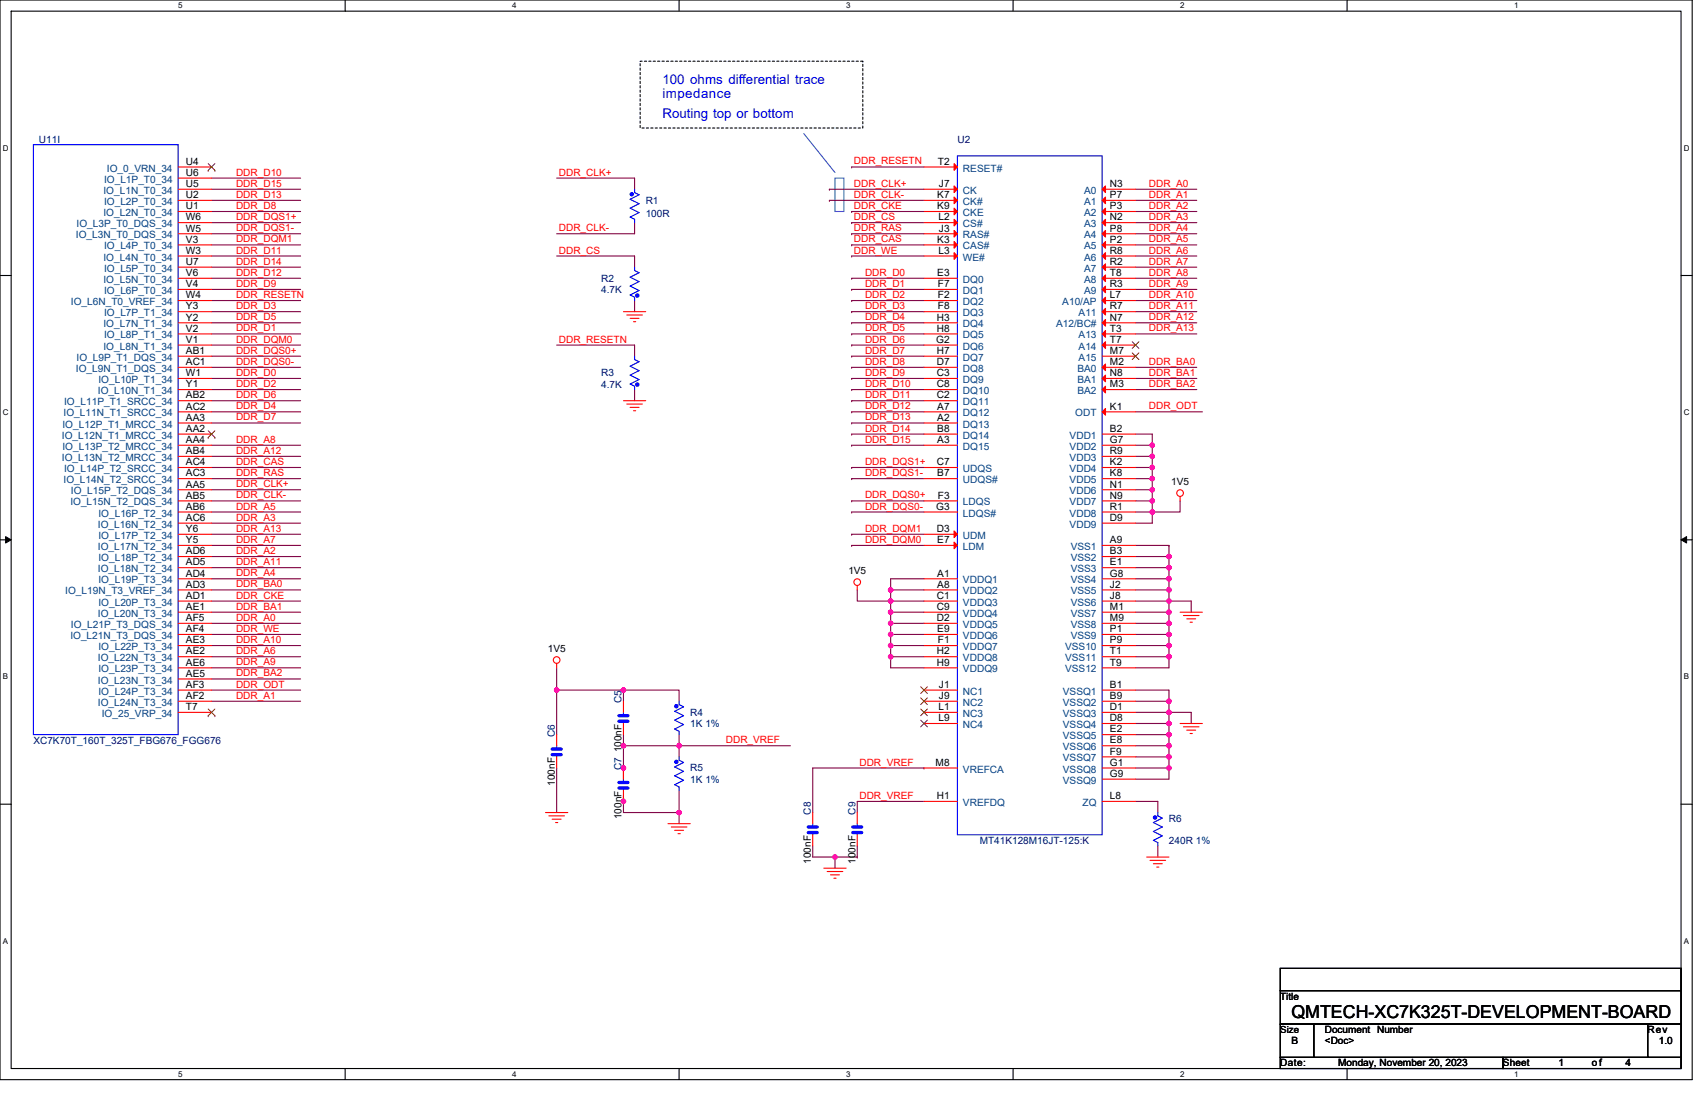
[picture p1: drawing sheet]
<svg xmlns="http://www.w3.org/2000/svg" width="432mm" height="279mm" viewBox="0 0 432 279" stroke-linecap="round" stroke-linejoin="round" font-family="sans-serif">
<path d="M0 0h428.6v273.5h-428.6zM2.8 2.8h422.9v267.9h-422.9z" fill="none" stroke="#000" stroke-width=".28"/>
<g fill="#fff">
<path d="M45.1 .3h1.1v2.2h-1.1z"/>
<path d="M45.1 271h1.1v2.2h-1.1z"/>
</g>
<path d="M87.4 0v2.8M87.4 270.7v2.8" fill="none" stroke="#000" stroke-width=".28"/>
<g fill="#fff">
<path d="M129.7 .3h1.1v2.2h-1.1z"/>
<path d="M129.7 271h1.1v2.2h-1.1z"/>
</g>
<path d="M172 0v2.8M172 270.7v2.8" fill="none" stroke="#000" stroke-width=".28"/>
<g fill="#fff">
<path d="M214.3 .3h1.1v2.2h-1.1z"/>
<path d="M214.3 271h1.1v2.2h-1.1z"/>
</g>
<path d="M256.6 0v2.8M256.6 270.7v2.8" fill="none" stroke="#000" stroke-width=".28"/>
<g fill="#fff">
<path d="M298.9 .3h1.1v2.2h-1.1z"/>
<path d="M298.9 271h1.1v2.2h-1.1z"/>
</g>
<path d="M341.2 0v2.8M341.2 270.7v2.8" fill="none" stroke="#000" stroke-width=".28"/>
<g fill="#fff">
<path d="M383.4 .3h1.2v2.2h-1.2z"/>
<path d="M383.4 271h1.2v2.2h-1.2z"/>
<path d="M.7 36.3h1.5v2.3h-1.5z"/>
<path d="M426.4 36.3h1.5v2.3h-1.5z"/>
<path d="M.7 103.3h1.5v2.2h-1.5z"/>
<path d="M426.4 103.3h1.5v2.2h-1.5z"/>
</g>
<path d="M0 69.8h2.8M425.7 69.8h2.9" fill="none" stroke="#000" stroke-width=".28"/>
<g fill="#fff">
<path d="M.7 170.2h1.4v2.3h-1.4z"/>
<path d="M426.4 170.2h1.4v2.3h-1.4z"/>
</g>
<path d="M0 136.7h2.8M425.7 136.7h2.9" fill="none" stroke="#000" stroke-width=".28"/>
<path d="M1.4 135.9l1.4 .8-1.4 .9zM425.7 136.7l1.4-.8v1.7z" fill="#000"/>
<path d="M1.4 135.9l1.4 .8-1.4 .9zM425.7 136.7l1.4-.8v1.7z" fill="none" stroke="#000" stroke-width=".25"/>
<g fill="#fff">
<path d="M.7 237.2h1.4v2.2h-1.4z"/>
<path d="M426.4 237.2h1.4v2.2h-1.4z"/>
</g>
<path d="M0 203.7h2.8M425.7 203.7h2.9M324.2 259.4h8.5v8.4h-8.5zM324.2 245.3h101.5v5.6h-101.5zM324.2 250.9h101.5v8.5h-101.5zM332.7 259.4h84.6v8.4h-84.6zM417.3 259.4h8.4v8.4h-8.4zM324.2 267.8h56.4v2.9h-56.4zM380.6 267.8h45.1v2.9h-45.1z" fill="none" stroke="#000" stroke-width=".28"/>
<path d="M203.6 33.8l7.9 9.9M211.5 45.1h2.2v8.5h-2.2z" fill="none" stroke="#0080ff" stroke-width=".28"/>
<path d="M162.1 15.5h56.4v16.9h-56.4z" fill="none" stroke="#000" stroke-width=".28" stroke-dasharray=".6 .6"/>
<g fill="none" stroke="#800040" stroke-width=".28">
<path d="M53.6 45.1h22.5M53.6 47.9h22.5M53.6 50.8h22.5M53.6 53.6h22.5M53.6 59.2h22.5M53.6 56.4h22.5M141 45.1h19.7v2.8M160.7 56.4v2.8h-19.7M210.1 47.9h.1M210.1 50.8h.1M210.1 47.9h23.9M210.1 50.8h23.9"/>
<path d="M215.7 42.3h18.3M215.7 53.6h18.3M215.7 56.4h18.3M215.7 59.2h18.3M215.7 42.3h.1M215.7 53.6h.1M215.7 56.4h.1M215.7 59.2h.1M287.6 47.9h15.5M287.6 50.8h15.5M287.6 53.6h15.5M287.6 56.4h15.5"/>
<path d="M287.6 59.2h15.5M53.6 62h22.5M53.6 64.9h22.5M53.6 67.7h22.5M53.6 70.5h22.5M53.6 73.3h22.5M53.6 78.9h22.5M53.6 76.1h22.5M141 64.9h19.7v2.8M160.7 76.1v2.8M215.7 70.5h18.3M215.7 73.3h18.3"/>
<path d="M215.7 76.1h18.3M215.7 78.9h18.3M215.7 62h18.3M215.7 64.9h18.3M215.7 70.5h.1M215.7 73.3h.1M215.7 76.1h.1M215.7 78.9h.1M215.7 62h.1M215.7 64.9h.1M287.6 73.3h15.5M287.6 62h15.5"/>
<path d="M287.6 64.9h15.5M287.6 67.7h15.5M287.6 70.5h15.5M287.6 76.1h15.5M287.6 78.9h15.5M53.6 90.2h22.5M53.6 93h22.5M53.6 84.6h22.5M53.6 87.4h22.5M53.6 81.8h22.5M53.6 95.9h22.5M53.6 98.7h22.5"/>
<path d="M141 87.4h19.7v2.8M160.7 98.7v2.8M215.7 81.8h18.3M215.7 84.6h18.3M215.7 87.4h18.3M215.7 90.2h18.3M215.7 93h18.3M215.7 95.9h18.3M215.7 98.7h18.3M215.7 81.8h.1M215.7 84.6h.1M215.7 87.4h.1"/>
<path d="M215.7 90.2h.1M215.7 93h.1M215.7 95.9h.1M215.7 98.7h.1M287.6 93h15.5M287.6 81.8h15.5M287.6 84.6h15.5M287.6 95.9h15.5M287.6 98.7h15.5M53.6 107.1h22.5M53.6 101.5h22.5M53.6 104.3h22.5"/>
<path d="M53.6 112.8h22.5M53.6 118.4h22.5M53.6 115.6h22.5M215.7 101.5h18.3M215.7 104.3h18.3M215.7 107.1h18.3M215.7 110h18.3M215.7 112.8h18.3M215.7 118.4h18.3M215.7 101.5h.1M215.7 104.3h.1M215.7 107.1h.1"/>
<path d="M215.7 110h.1M215.7 112.8h.1M215.7 118.4h.1M287.6 104.3h16.9M287.6 110h4.2v2.8M287.6 118.4h4.2M287.6 115.6h4.2M287.6 112.8h4.2M291.8 118.4v2.8M291.8 115.6v2.8M291.8 112.8v2.8M53.6 129.7h22.5"/>
<path d="M53.6 135.3h22.5M53.6 132.5h22.5M53.6 138.2h22.5M53.6 124.1h22.5M53.6 126.9h22.5M53.6 121.2h22.5M215.7 129.7h18.3M215.7 126.9h18.3M215.7 121.2h18.3M215.7 135.3h18.3M215.7 138.2h18.3M215.7 129.7h.1"/>
<path d="M215.7 126.9h.1M215.7 121.2h.1M215.7 135.3h.1M215.7 138.2h.1M287.6 138.2h8.4M287.6 126.9h4.2M287.6 124.1h4.2M287.6 121.2h4.2M287.6 129.7h4.2M291.8 129.7v2.8h-4.2M291.8 124.1v2.8M291.8 121.2v2.9"/>
<path d="M291.8 126.9v2.8M296 138.2h.1M296 138.2v2.8M298.9 126.9v2.8h-7.1M53.6 141h22.5M53.6 143.8h22.5M53.6 146.6h22.5M53.6 149.4h22.5M53.6 152.3h22.5M53.6 155.1h22.5M53.6 157.9h22.5M234 146.6h-8.4v2.8"/>
<path d="M234 149.4h-8.4v2.9h-8.5v-2.9M234 152.3h-8.4v2.8M234 155.1h-8.4v2.8M234 157.9h-8.4v2.8M287.6 141h8.4M287.6 143.8h8.4M287.6 146.6h8.4M287.6 149.4h8.4M287.6 152.3h8.4M287.6 155.1h8.4M287.6 157.9h8.4M296 141v2.8"/>
<path d="M296 143.8v2.8M296 146.6v2.8M296 149.4v2.9M296 155.1v2.8M296 157.9v2.8M296 152.3v2.8M296 152.3h5.7v2.8M53.6 160.7h22.5M53.6 163.5h22.5M53.6 166.4h22.5M53.6 169.2h22.5M53.6 172h22.5"/>
<path d="M53.6 174.8h22.5M53.6 177.6h22.5M141 174.8h16.9M141 169.2v5.6M141 174.8v11.3M157.9 174.8h14.1v2.8M157.9 174.8v2.8M225.6 160.7h8.4M225.6 160.7v2.8M234 166.4h-8.4v2.8h8.4M234 163.5h-8.4v2.9M287.6 174.8h8.4v2.8"/>
<path d="M287.6 177.6h8.4M287.6 160.7h8.4M287.6 163.5h8.4M287.6 166.4h8.4M296 177.6v2.8M296 166.4v2.8h-8.4M296 163.5v2.9M296 160.7v2.8M141 194.5v11.3M157.9 188.9h14.1M157.9 186.1v2.8M157.9 188.9v8.5"/>
<path d="M172 188.9v2.8M172 186.1v2.8M172 188.9h28.2M234 194.5h.1M234 194.5h-28.2v11.3M287.6 180.4h8.4M287.6 183.3h8.4M287.6 186.1h8.4M287.6 188.9h8.4M287.6 191.7h8.4M287.6 194.5h8.4M296 194.5v2.9h-8.4"/>
<path d="M296 180.4v2.9M296 183.3v2.8M296 186.1v2.8M296 188.9v2.8M296 191.7v2.8M296 180.4h5.7v2.9M157.9 201.6v4.2h14.1M172 200.2v5.6M172 205.8v2.8M205.8 214.3v2.8h5.7M211.5 217.1v2.8M211.5 217.1h5.6"/>
<path d="M217.1 214.3v2.8M217.1 217.1h.1M234 203h-16.9v2.8M287.6 203h5.6v2.8M293.2 214.3v2.8"/>
</g>
<g fill="#f0f" stroke="#f0f" stroke-width=".28">
<circle cx="291.8" cy="112.8" r=".56"/>
<circle cx="291.8" cy="129.7" r=".56"/>
<circle cx="291.8" cy="126.9" r=".56"/>
<circle cx="291.8" cy="124.1" r=".56"/>
<circle cx="291.8" cy="121.2" r=".56"/>
<circle cx="291.8" cy="118.4" r=".56"/>
<circle cx="291.8" cy="115.6" r=".56"/>
<circle cx="296" cy="180.4" r=".56"/>
<circle cx="296" cy="177.6" r=".56"/>
<circle cx="296" cy="183.3" r=".56"/>
<circle cx="296" cy="188.9" r=".56"/>
<circle cx="296" cy="186.1" r=".56"/>
<circle cx="296" cy="191.7" r=".56"/>
<circle cx="296" cy="194.5" r=".56"/>
<circle cx="141" cy="174.8" r=".56"/>
<circle cx="296" cy="160.7" r=".56"/>
<circle cx="296" cy="141" r=".56"/>
<circle cx="296" cy="143.8" r=".56"/>
<circle cx="296" cy="146.6" r=".56"/>
<circle cx="296" cy="149.4" r=".56"/>
<circle cx="296" cy="155.1" r=".56"/>
<circle cx="296" cy="157.9" r=".56"/>
<circle cx="296" cy="166.3" r=".56"/>
<circle cx="296" cy="163.5" r=".56"/>
<circle cx="157.9" cy="174.8" r=".56"/>
<circle cx="172" cy="205.8" r=".56"/>
<circle cx="157.9" cy="194.5" r=".56"/>
<circle cx="172" cy="188.9" r=".56"/>
<circle cx="157.9" cy="188.9" r=".56"/>
<circle cx="296" cy="152.2" r=".56"/>
<circle cx="211.5" cy="217.1" r=".56"/>
<circle cx="225.6" cy="149.4" r=".56"/>
<circle cx="225.6" cy="152.2" r=".56"/>
<circle cx="225.6" cy="155.1" r=".56"/>
<circle cx="225.6" cy="157.9" r=".56"/>
<circle cx="225.6" cy="160.7" r=".56"/>
<circle cx="225.6" cy="163.5" r=".56"/>
<circle cx="225.6" cy="166.3" r=".56"/>
<circle cx="157.9" cy="203" r=".56"/>
</g>
<g fill="none" stroke="#f00" stroke-width=".28">
<path d="M45.1 42.3h8.5M45.1 45.1h8.5M45.1 47.9h8.5M45.1 50.8h8.5M45.1 53.6h8.5M45.1 56.4h8.5M45.1 59.2h8.5M160.7 47.9h.1M160.7 56.4h.1M234 47.9h8.5M234 50.8h8.5M234 53.6h8.5"/>
<path d="M234 56.4h8.5M234 59.2h8.5M234 42.3h8.5M279.1 47.9h8.5M279.1 50.8h8.5M279.1 53.6h8.5M279.1 56.4h8.5M279.1 59.2h8.5M45.1 62h8.5M45.1 64.9h8.5M45.1 67.7h8.5M45.1 70.5h8.5"/>
<path d="M45.1 73.3h8.5M45.1 76.1h8.5M45.1 78.9h8.5M157.9 78.9h5.6M158.7 79.8h4M160.7 76.1h.1M160.7 67.7h.1M234 62h8.5M234 64.9h8.5M234 70.5h8.5M234 73.3h8.5M234 76.1h8.5"/>
<path d="M234 78.9h8.5M279.1 62h8.5M279.1 64.9h8.5M279.1 67.7h8.5M279.1 70.5h8.5M279.1 73.3h8.5M279.1 76.1h8.5M279.1 78.9h8.5M45.1 81.8h8.5M45.1 84.6h8.5M45.1 87.4h8.5M45.1 90.2h8.5"/>
<path d="M45.1 93h8.5M45.1 95.9h8.5M45.1 98.7h8.5M159.6 80.6h2.2M160.4 81.5h.6M160.7 98.7h.1M160.7 90.2h.1M234 81.8h8.5M234 84.6h8.5M234 87.4h8.5M234 90.2h8.5M234 93h8.5"/>
<path d="M234 98.7h8.5M234 95.9h8.5M279.1 81.8h8.5M279.1 84.6h8.5M279.1 87.4h8.5M279.1 93h8.5M279.1 95.9h8.5M279.1 98.7h8.5M279.1 90.2h8.5M45.1 101.5h8.5M45.1 104.3h8.5M45.1 107.1h8.5"/>
<path d="M45.1 110h8.5M45.1 112.8h8.5M45.1 115.6h8.5M45.1 118.4h8.5M157.9 101.5h5.6M158.7 102.3h4M159.6 103.2h2.2M160.4 104h.6M234 118.4h8.5M234 101.5h8.5M234 110h8.5M234 104.3h8.5"/>
<path d="M234 112.8h8.5M234 107.1h8.5M279.1 104.3h8.5M279.1 110h8.5M279.1 112.8h8.5M279.1 118.4h8.5M279.1 115.6h8.5M45.1 121.2h8.5M45.1 124.1h8.5M45.1 126.9h8.5M45.1 129.7h8.5M45.1 132.5h8.5"/>
<path d="M45.1 135.3h8.5M45.1 138.2h8.5M234 121.2h8.5M234 135.3h8.5M234 138.2h8.5M234 129.7h8.5M234 126.9h8.5M279.1 138.2h8.5M279.1 132.5h8.5M279.1 121.2h8.5M279.1 124.1h8.5M279.1 126.9h8.5"/>
<path d="M279.1 129.7h8.5M298.9 125.7v1.2M45.1 141h8.5M45.1 143.8h8.5M45.1 146.6h8.5M45.1 149.4h8.5M45.1 152.3h8.5M45.1 155.1h8.5M45.1 157.9h8.5M217.1 148.3v1.1M234 146.6h8.5M234 149.4h8.5"/>
<path d="M234 152.3h8.5M234 155.1h8.5M234 157.9h8.5M279.1 141h8.5M279.1 143.8h8.5M279.1 146.6h8.5M279.1 149.4h8.5M279.1 152.3h8.5M279.1 155.1h8.5M279.1 157.9h8.5M298.9 155.1h5.6M299.7 155.9h4"/>
<path d="M300.6 156.8h2.2M301.4 157.6h.6M45.1 160.7h8.5M45.1 163.5h8.5M45.1 166.4h8.5M45.1 169.2h8.5M45.1 172h8.5M45.1 174.8h8.5M45.1 177.6h8.5M141 168v1.2M157.9 177.6v2.8M172 177.6h.1"/>
<path d="M234 160.7h8.5M234 163.5h8.5M234 166.4h8.5M234 169.2h8.5M234 174.8h8.5M234 177.6h8.5M279.1 177.6h8.5M279.1 174.8h8.5M279.1 160.7h8.5M279.1 163.5h8.5M279.1 166.4h8.5M279.1 169.2h8.5"/>
<path d="M45.1 180.4h8.5M141 191.7v2.8M141 186.1v2.8M157.9 183.3v2.8M157.9 194.5v2.9M172 186.1h.1M172 191.7h.1M234 180.4h8.5M234 183.3h8.5M234 194.5h8.5M279.1 183.3h8.5M279.1 180.4h8.5"/>
<path d="M279.1 186.1h8.5M279.1 188.9h8.5M279.1 191.7h8.5M279.1 194.5h8.5M279.1 197.4h8.5M298.9 183.3h5.6M299.7 184.1h4M300.6 185h2.2M301.4 185.8h.6M138.2 205.8h5.6M139 206.7h4M139.8 207.5h2.3"/>
<path d="M140.7 208.4h.6M157.9 200.2v2.8M169.2 208.6h5.6M170 209.5h4M170.9 210.3h2.2M171.7 211.2h.6M172 200.2h.1M205.8 211.5v2.8M205.8 205.8v2.8M208.6 219.9h5.7M217.1 211.5v2.8M217.1 205.8v2.8"/>
<path d="M234 203h8.5M279.1 203h8.5M290.4 217.1h5.6M291.2 217.9h4M292.1 218.8h2.3M292.9 219.6h.6M293.2 205.8h.1M293.2 214.3h.1M209.5 220.8h3.9M210.3 221.6h2.3M211.2 222.5h.5"/>
<circle cx="298.9" cy="124.9" r=".84"/>
<circle cx="217.1" cy="147.5" r=".84"/>
<circle cx="141" cy="167.2" r=".84"/>
</g>
<g fill="none" stroke="#00f" stroke-width=".28">
<path d="M8.5 36.7h36.6v149.4h-36.6zM242.5 39.5h36.6v172h-36.6zM160.7 47.9v.9l1.1 .5-2.2 1.2 2.2 1.1-2.2 1.1 2.2 1.2-2.2 1.1 1.1 .5v.9M160.7 67.7v.8l1.1 .6-2.2 1.1 2.2 1.1-2.2 1.2 2.2 1.1-2.2 1.1 1.1 .6v.8M160.7 90.2v.9l1.1 .5-2.2 1.2 2.2 1.1-2.2 1.1 2.2 1.1-2.2 1.2 1.1 .5v.9M172 177.6v.9l1.1 .5-2.2 1.2 2.2 1.1-2.2 1.1 2.2 1.1-2.2 1.2 1.1 .5v.9M141 191.2v.5M141 188.9v.9M157.9 182.7v.6M157.9 180.4v.9M157.9 199.6v.6M157.9 197.4v.8"/>
<path d="M172 191.7v.9l1.1 .5-2.2 1.2 2.2 1.1-2.2 1.1 2.2 1.1-2.2 1.2 1.1 .5v.9M205.8 210.9v.6M205.8 208.6v.9M217.1 210.9v.6M217.1 208.6v.9M293.2 205.8v.9l1.2 .5-2.3 1.2 2.3 1.1-2.3 1.1 2.3 1.1-2.3 1.2 1.1 .5v.9"/>
</g>
<path d="M139.8 191.2h2.3M139.8 189.8h2.3M156.8 182.7h2.2M156.8 181.3h2.2M156.8 199.6h2.2M156.8 198.2h2.2M204.7 210.9h2.3M204.7 209.5h2.3M216 210.9h2.2M216 209.5h2.2" fill="none" stroke="#00f" stroke-width=".84"/>
<g fill="#00f" stroke="#00f" stroke-width=".28">
<circle cx="171.3" cy="178.9" r=".42"/>
<circle cx="292.5" cy="207.1" r=".42"/>
<circle cx="161.4" cy="97.4" r=".42"/>
<circle cx="160" cy="49.2" r=".42"/>
<circle cx="171.3" cy="193" r=".42"/>
<circle cx="161.4" cy="74.9" r=".42"/>
</g>
<g fill="none" stroke="#804000" stroke-width=".25">
<path d="M52.7 43.1h.1M52.7 41.5l1.7 1.6M54.4 41.5l-1.7 1.6M54.4 43.1h.1M286.7 86.6l1.7 1.7M286.7 89.4l1.7 1.7M288.4 86.6l-1.7 1.7M288.4 89.4l-1.7 1.7M52.7 110.8h.1M52.7 109.1l1.7 1.7M54.4 109.1l-1.7 1.7M54.4 110.8h.1"/>
<path d="M52.7 179.6l1.7 1.7M54.4 179.6l-1.7 1.7M233.2 174l1.7 1.7M233.2 176.8l1.7 1.7M233.2 179.6l1.7 1.7M234.9 174l-1.7 1.7M234.9 176.8l-1.7 1.7M234.9 179.6l-1.7 1.7M52.7 181.3h.1M54.4 181.3h.1M233.2 182.4l1.7 1.7M234.9 182.4l-1.7 1.7"/>
</g>
<g fill="#f00" stroke="#f00" stroke-width=".28">
<path d="M241.6 47.1l.9 .8-.9 .9z"/>
<path d="M241.6 49.9l.9 .9-.9 .8z"/>
<path d="M241.6 52.7l.9 .9-.9 .8z"/>
<path d="M241.6 55.5l.9 .9-.9 .8z"/>
<path d="M241.6 58.4l.9 .8-.9 .9z"/>
<path d="M241.6 61.2l.9 .8-.9 .9z"/>
<path d="M241.6 64l.9 .9-.9 .8z"/>
<path d="M279.1 47.9l.9-.8v1.7z"/>
<path d="M279.1 50.8l.9-.9v1.7z"/>
<path d="M279.1 53.6l.9-.9v1.7z"/>
<path d="M279.1 56.4l.9-.9v1.7z"/>
<path d="M279.1 59.2l.9-.8v1.7z"/>
<path d="M279.1 62l.9-.8v1.7z"/>
<path d="M279.1 64.9l.9-.9v1.7z"/>
<path d="M279.1 67.7l.9-.9v1.7z"/>
<path d="M279.1 70.5l.9-.9v1.7z"/>
<path d="M279.1 73.3l.9-.8v1.7z"/>
<path d="M279.1 76.1l.9-.8v1.7z"/>
<path d="M279.1 78.9l.9-.8v1.7z"/>
<path d="M279.1 81.8l.9-.9v1.7z"/>
<path d="M279.1 84.6l.9-.9v1.7z"/>
<path d="M279.1 87.4l.9-.8v1.7z"/>
<path d="M279.1 93l.9-.8v1.7z"/>
<path d="M279.1 95.9l.9-.9v1.7z"/>
<path d="M279.1 98.7l.9-.9v1.7z"/>
<path d="M279.1 104.3l.9-.8v1.7z"/>
<path d="M241.6 134.5l.9 .8-.9 .9z"/>
<path d="M241.6 137.3l.9 .9-.9 .8z"/>
<path d="M241.6 41.5l.9 .8-.9 .8z"/>
</g>
<text font-size="4.5" x="327.1" y="257.8">QMTECH-XC7K325T-DEVELOPMENT-BOARD</text>
<g font-size="3.4" fill="#00f">
<text x="167.8" y="21.4">100 ohms differential trace</text>
<text x="167.8" y="24.9">impedance</text>
<text x="167.8" y="29.9">Routing top or bottom</text>
</g>
<g font-size="2.5" fill="#000080">
<text x="9.9" y="36.1">U11I</text>
<text x="242.5" y="36.1">U2</text>
<text x="163.5" y="51.6">R1</text>
<text x="163.5" y="55">100R</text>
<text x="152.3" y="71.4">R2</text>
<text x="152.3" y="74.2">4.7K</text>
<text x="152.3" y="95.3">R3</text>
<text x="152.3" y="98.2">4.7K</text>
<text x="157.4" y="178.2" transform="rotate(-90 157.4 178.2)">C5</text>
<text x="174.8" y="181.3">R4</text>
<text x="174.8" y="184.2">1K 1%</text>
<text x="8.5" y="188.4">XC7K70T_160T_325T_FBG676_FGG676</text>
<text x="140.5" y="186.7" transform="rotate(-90 140.5 186.7)">C6</text>
<text x="157.4" y="195.1" transform="rotate(-90 157.4 195.1)">C7</text>
<text x="174.8" y="195.4">R5</text>
<text x="174.8" y="198.2">1K 1%</text>
<text x="205.3" y="206.4" transform="rotate(-90 205.3 206.4)">C8</text>
<text x="216.6" y="206.4" transform="rotate(-90 216.6 206.4)">C9</text>
<text x="296" y="208.1">R6</text>
<text x="248.1" y="213.8">MT41K128M16JT-125:K</text>
<text x="296" y="213.8">240R 1%</text>
</g>
<g font-size="2.5">
<text x="47.1" y="41.7">U4</text>
<text x="237.5" y="41.7">T2</text>
<text x="47.1" y="44.5">U6</text>
<text x="47.1" y="47.4">U5</text>
<text x="237.8" y="47.4">J7</text>
<text x="281.1" y="47.4">N3</text>
<text x="47.1" y="50.2">U2</text>
<text x="47.1" y="53">U1</text>
<text x="237.4" y="50.2">K7</text>
<text x="237.4" y="53">K9</text>
<text x="281.1" y="50.2">P7</text>
<text x="281.1" y="53">P3</text>
<text x="47.1" y="58.6">W5</text>
<text x="47.1" y="55.8">W6</text>
<text x="237.7" y="55.8">L2</text>
<text x="237.8" y="58.6">J3</text>
<text x="281.1" y="55.8">N2</text>
<text x="281.1" y="58.6">P8</text>
<text x="47.1" y="61.5">V3</text>
<text x="47.1" y="64.3">W3</text>
<text x="237.4" y="61.5">K3</text>
<text x="237.7" y="64.3">L3</text>
<text x="281.1" y="61.5">P2</text>
<text x="281.1" y="64.3">R8</text>
<text x="47.1" y="67.1">U7</text>
<text x="47.1" y="69.9">V6</text>
<text x="237.4" y="69.9">E3</text>
<text x="281.1" y="67.1">R2</text>
<text x="281.1" y="69.9">T8</text>
<text x="47.1" y="72.7">V4</text>
<text x="47.1" y="75.6">W4</text>
<text x="237.5" y="72.7">F7</text>
<text x="237.5" y="75.6">F2</text>
<text x="281.1" y="72.7">R3</text>
<text x="281.1" y="75.6">L7</text>
<text x="47.1" y="78.4">Y3</text>
<text x="47.1" y="81.2">Y2</text>
<text x="237.2" y="81.2">H3</text>
<text x="237.5" y="78.4">F8</text>
<text x="281.1" y="81.2">N7</text>
<text x="281.1" y="78.4">R7</text>
<text x="47.1" y="84">V2</text>
<text x="47.1" y="86.8">V1</text>
<text x="47.1" y="89.7">AB1</text>
<text x="237.1" y="86.8">G2</text>
<text x="237.2" y="84">H8</text>
<text x="237.2" y="89.7">H7</text>
<text x="281.1" y="84">T3</text>
<text x="281.1" y="86.8">T7</text>
<text x="281.1" y="89.7">M7</text>
<text x="47.1" y="92.5">AC1</text>
<text x="47.1" y="95.3">W1</text>
<text x="237.2" y="92.5">D7</text>
<text x="237.2" y="95.3">C3</text>
<text x="281.1" y="92.5">M2</text>
<text x="281.1" y="95.3">N8</text>
<text x="47.1" y="100.9">AB2</text>
<text x="47.1" y="98.1">Y1</text>
<text x="237.2" y="98.1">C8</text>
<text x="237.2" y="100.9">C2</text>
<text x="281.1" y="98.1">M3</text>
<text x="47.1" y="103.8">AC2</text>
<text x="47.1" y="106.6">AA3</text>
<text x="237.4" y="103.8">A7</text>
<text x="237.4" y="106.6">A2</text>
<text x="281.1" y="103.8">K1</text>
<text x="47.1" y="109.4">AA2</text>
<text x="47.1" y="112.2">AA4</text>
<text x="237.4" y="109.4">B8</text>
<text x="237.4" y="112.2">A3</text>
<text x="281.1" y="109.4">B2</text>
<text x="281.1" y="112.2">G7</text>
<text x="47.1" y="115">AB4</text>
<text x="47.1" y="117.8">AC4</text>
<text x="237.2" y="117.8">C7</text>
<text x="281.1" y="117.8">K2</text>
<text x="281.1" y="115">R9</text>
<text x="47.1" y="123.5">AA5</text>
<text x="47.1" y="120.7">AC3</text>
<text x="237.4" y="120.7">B7</text>
<text x="281.1" y="120.7">K8</text>
<text x="281.1" y="123.5">N1</text>
<text x="296.6" y="123">1V5</text>
<text x="47.1" y="129.1">AB6</text>
<text x="47.1" y="126.3">AB5</text>
<text x="47.1" y="131.9">AC6</text>
<text x="237.1" y="129.1">G3</text>
<text x="237.5" y="126.3">F3</text>
<text x="281.1" y="131.9">D9</text>
<text x="281.1" y="126.3">N9</text>
<text x="281.1" y="129.1">R1</text>
<text x="47.1" y="134.8">Y6</text>
<text x="47.1" y="137.6">Y5</text>
<text x="237.2" y="134.8">D3</text>
<text x="237.4" y="137.6">E7</text>
<text x="281.1" y="137.6">A9</text>
<text x="47.1" y="140.4">AD6</text>
<text x="47.1" y="143.2">AD5</text>
<text x="281.1" y="140.4">B3</text>
<text x="281.1" y="143.2">E1</text>
<text x="47.1" y="148.9">AD3</text>
<text x="47.1" y="146">AD4</text>
<text x="214.8" y="145.5">1V5</text>
<text x="237.4" y="146">A1</text>
<text x="237.4" y="148.9">A8</text>
<text x="281.1" y="146">G8</text>
<text x="281.1" y="148.9">J2</text>
<text x="47.1" y="151.7">AD1</text>
<text x="47.1" y="154.5">AE1</text>
<text x="237.2" y="151.7">C1</text>
<text x="237.2" y="154.5">C9</text>
<text x="281.1" y="151.7">J8</text>
<text x="281.1" y="154.5">M1</text>
<text x="47.1" y="157.3">AF5</text>
<text x="47.1" y="160.1">AF4</text>
<text x="237.2" y="157.3">D2</text>
<text x="237.4" y="160.1">E9</text>
<text x="281.1" y="157.3">M9</text>
<text x="281.1" y="160.1">P1</text>
<text x="47.1" y="163">AE3</text>
<text x="47.1" y="165.8">AE2</text>
<text x="138.7" y="165.3">1V5</text>
<text x="237.2" y="165.8">H2</text>
<text x="237.5" y="163">F1</text>
<text x="281.1" y="163">P9</text>
<text x="281.1" y="165.8">T1</text>
<text x="47.1" y="168.6">AE6</text>
<text x="47.1" y="171.4">AE5</text>
<text x="237.2" y="168.6">H9</text>
<text x="281.1" y="168.6">T9</text>
<text x="47.1" y="179.9">T7</text>
<text x="47.1" y="174.2">AF3</text>
<text x="47.1" y="177.1">AF2</text>
<text x="237.7" y="179.9">L1</text>
<text x="237.8" y="174.2">J1</text>
<text x="237.8" y="177.1">J9</text>
<text x="281.1" y="179.9">D1</text>
<text x="281.1" y="177.1">B9</text>
<text x="281.1" y="174.2">B1</text>
<text x="237.7" y="182.7">L9</text>
<text x="281.1" y="182.7">D8</text>
<text x="281.1" y="185.5">E2</text>
<text x="157.4" y="190.6" transform="rotate(-90 157.4 190.6)">100nF</text>
<text x="281.1" y="188.3">E8</text>
<text x="281.1" y="191.2">F9</text>
<text x="236.9" y="194">M8</text>
<text x="281.1" y="194">G1</text>
<text x="281.1" y="196.8">G9</text>
<text x="140.5" y="199.1" transform="rotate(-90 140.5 199.1)">100nF</text>
<text x="237.2" y="202.4">H1</text>
<text x="281.1" y="202.4">L8</text>
<text x="157.4" y="207.5" transform="rotate(-90 157.4 207.5)">100nF</text>
<text x="205.3" y="218.8" transform="rotate(-90 205.3 218.8)">100nF</text>
<text x="216.6" y="218.8" transform="rotate(-90 216.6 218.8)">100nF</text>
<text x="324.2" y="253.2">Title</text>
<text x="324.2" y="261.6">Size</text>
<text x="335.5" y="261.7">Document Number</text>
<text x="417.3" y="261.7">Rev</text>
<text x="327.1" y="264.5">B</text>
<text x="335.5" y="264.5">&lt;Doc&gt;</text>
<text x="420.1" y="264.5">1.0</text>
<text x="324.2" y="270.1">Date:</text>
<text x="338.9" y="270.1">Monday, November 20, 2023</text>
<text x="380.6" y="270.1">Sheet</text>
<text x="394.7" y="270.1">1</text>
<text x="403.2" y="270.1">of</text>
<text x="411.6" y="270.1">4</text>
</g>
<g font-size="2.5" fill="#f00">
<text x="216.3" y="41.7">DDR_RESETN</text>
<text x="59.8" y="44.5">DDR_D10</text>
<text x="59.8" y="47.3">DDR_D15</text>
<text x="141.5" y="44.5">DDR_CLK+</text>
<text x="216.3" y="47.3">DDR_CLK+</text>
<text x="291" y="47.3">DDR_A0</text>
<text x="59.8" y="50.1">DDR_D13</text>
<text x="59.8" y="52.9">DDR_D8</text>
<text x="216.3" y="50.1">DDR_CLK-</text>
<text x="216.3" y="52.9">DDR_CKE</text>
<text x="291" y="50.1">DDR_A1</text>
<text x="291" y="52.9">DDR_A2</text>
<text x="59.8" y="58.6">DDR_DQS1-</text>
<text x="59.8" y="55.8">DDR_DQS1+</text>
<text x="141.5" y="58.6">DDR_CLK-</text>
<text x="216.3" y="55.8">DDR_CS</text>
<text x="216.3" y="58.6">DDR_RAS</text>
<text x="291" y="55.8">DDR_A3</text>
<text x="291" y="58.6">DDR_A4</text>
<text x="59.8" y="61.4">DDR_DQM1</text>
<text x="59.8" y="64.2">DDR_D11</text>
<text x="141.5" y="64.2">DDR_CS</text>
<text x="216.3" y="61.4">DDR_CAS</text>
<text x="216.3" y="64.2">DDR_WE</text>
<text x="291" y="61.4">DDR_A5</text>
<text x="291" y="64.2">DDR_A6</text>
<text x="59.8" y="67">DDR_D14</text>
<text x="59.8" y="69.9">DDR_D12</text>
<text x="219.1" y="69.9">DDR_D0</text>
<text x="291" y="67">DDR_A7</text>
<text x="291" y="69.9">DDR_A8</text>
<text x="59.8" y="72.7">DDR_D9</text>
<text x="59.8" y="75.5">DDR_RESETN</text>
<text x="219.1" y="72.7">DDR_D1</text>
<text x="219.1" y="75.5">DDR_D2</text>
<text x="291" y="72.7">DDR_A9</text>
<text x="291" y="75.5">DDR_A10</text>
<text x="59.8" y="84">DDR_D1</text>
<text x="59.8" y="78.3">DDR_D3</text>
<text x="59.8" y="81.1">DDR_D5</text>
<text x="219.1" y="78.3">DDR_D3</text>
<text x="219.1" y="81.1">DDR_D4</text>
<text x="219.1" y="84">DDR_D5</text>
<text x="291" y="78.3">DDR_A11</text>
<text x="291" y="81.1">DDR_A12</text>
<text x="291" y="84">DDR_A13</text>
<text x="59.8" y="89.6">DDR_DQS0+</text>
<text x="59.8" y="86.8">DDR_DQM0</text>
<text x="141.5" y="86.8">DDR_RESETN</text>
<text x="219.1" y="86.8">DDR_D6</text>
<text x="219.1" y="89.6">DDR_D7</text>
<text x="59.8" y="92.4">DDR_DQS0-</text>
<text x="59.8" y="95.2">DDR_D0</text>
<text x="219.1" y="92.4">DDR_D8</text>
<text x="219.1" y="95.2">DDR_D9</text>
<text x="291" y="92.4">DDR_BA0</text>
<text x="291" y="95.2">DDR_BA1</text>
<text x="59.8" y="100.9">DDR_D6</text>
<text x="59.8" y="98.1">DDR_D2</text>
<text x="219.1" y="98.1">DDR_D10</text>
<text x="219.1" y="100.9">DDR_D11</text>
<text x="291" y="98.1">DDR_BA2</text>
<text x="59.8" y="106.5">DDR_D7</text>
<text x="59.8" y="103.7">DDR_D4</text>
<text x="219.1" y="103.7">DDR_D12</text>
<text x="219.1" y="106.5">DDR_D13</text>
<text x="291" y="103.7">DDR_ODT</text>
<text x="59.8" y="112.2">DDR_A8</text>
<text x="219.1" y="109.3">DDR_D14</text>
<text x="219.1" y="112.2">DDR_D15</text>
<text x="59.8" y="117.8">DDR_CAS</text>
<text x="59.8" y="115">DDR_A12</text>
<text x="219.1" y="117.8">DDR_DQS1+</text>
<text x="59.8" y="123.4">DDR_CLK+</text>
<text x="59.8" y="120.6">DDR_RAS</text>
<text x="219.1" y="120.6">DDR_DQS1-</text>
<text x="59.8" y="129.1">DDR_A5</text>
<text x="59.8" y="131.9">DDR_A3</text>
<text x="59.8" y="126.3">DDR_CLK-</text>
<text x="219.1" y="129.1">DDR_DQS0-</text>
<text x="219.1" y="126.3">DDR_DQS0+</text>
<text x="59.8" y="134.7">DDR_A13</text>
<text x="59.8" y="137.5">DDR_A7</text>
<text x="219.1" y="134.7">DDR_DQM1</text>
<text x="219.1" y="137.5">DDR_DQM0</text>
<text x="59.8" y="140.3">DDR_A2</text>
<text x="59.8" y="143.2">DDR_A11</text>
<text x="59.8" y="146">DDR_A4</text>
<text x="59.8" y="148.8">DDR_BA0</text>
<text x="59.8" y="151.6">DDR_CKE</text>
<text x="59.8" y="154.4">DDR_BA1</text>
<text x="59.8" y="157.3">DDR_A0</text>
<text x="59.8" y="160.1">DDR_WE</text>
<text x="59.8" y="162.9">DDR_A10</text>
<text x="59.8" y="165.7">DDR_A6</text>
<text x="59.8" y="168.5">DDR_A9</text>
<text x="59.8" y="171.4">DDR_BA2</text>
<text x="59.8" y="174.2">DDR_ODT</text>
<text x="59.8" y="177">DDR_A1</text>
<text x="183.8" y="188.3">DDR_VREF</text>
<text x="217.7" y="193.9">DDR_VREF</text>
<text x="217.7" y="202.4">DDR_VREF</text>
</g>
<g font-size="2.5" fill="#004080">
<text x="26.4" y="46.3">IO_L1P_T0_34</text>
<text x="27.1" y="43.4">IO_0_VRN_34</text>
<text x="243.9" y="43.4">RESET#</text>
<text x="26.2" y="49.1">IO_L1N_T0_34</text>
<text x="26.4" y="51.9">IO_L2P_T0_34</text>
<text x="243.9" y="49.1">CK</text>
<text x="243.9" y="51.9">CK#</text>
<text x="274.6" y="49.1">A0</text>
<text x="274.6" y="51.9">A1</text>
<text x="19.4" y="57.5">IO_L3P_T0_DQS_34</text>
<text x="26.2" y="54.7">IO_L2N_T0_34</text>
<text x="243.9" y="54.7">CKE</text>
<text x="243.9" y="57.5">CS#</text>
<text x="274.6" y="54.7">A2</text>
<text x="274.6" y="57.5">A3</text>
<text x="19.2" y="60.4">IO_L3N_T0_DQS_34</text>
<text x="26.4" y="63.2">IO_L4P_T0_34</text>
<text x="243.9" y="60.4">RAS#</text>
<text x="243.9" y="63.2">CAS#</text>
<text x="274.6" y="60.4">A4</text>
<text x="274.6" y="63.2">A5</text>
<text x="26.2" y="66">IO_L4N_T0_34</text>
<text x="26.2" y="71.6">IO_L5N_T0_34</text>
<text x="26.4" y="68.8">IO_L5P_T0_34</text>
<text x="243.9" y="66">WE#</text>
<text x="243.9" y="71.6">DQ0</text>
<text x="274.6" y="66">A6</text>
<text x="274.6" y="68.8">A7</text>
<text x="274.6" y="71.6">A8</text>
<text x="18" y="77.3">IO_L6N_T0_VREF_34</text>
<text x="26.4" y="74.5">IO_L6P_T0_34</text>
<text x="243.9" y="74.5">DQ1</text>
<text x="243.9" y="77.3">DQ2</text>
<text x="269" y="77.3">A10/AP</text>
<text x="274.6" y="74.5">A9</text>
<text x="26.2" y="82.9">IO_L7N_T1_34</text>
<text x="26.4" y="80.1">IO_L7P_T1_34</text>
<text x="243.9" y="80.1">DQ3</text>
<text x="243.9" y="82.9">DQ4</text>
<text x="267.5" y="82.9">A12/BC#</text>
<text x="273.2" y="80.1">A11</text>
<text x="26.2" y="88.6">IO_L8N_T1_34</text>
<text x="26.4" y="85.7">IO_L8P_T1_34</text>
<text x="243.9" y="85.7">DQ5</text>
<text x="243.9" y="88.6">DQ6</text>
<text x="273.2" y="85.7">A13</text>
<text x="273.2" y="88.6">A14</text>
<text x="19.2" y="94.2">IO_L9N_T1_DQS_34</text>
<text x="19.4" y="91.4">IO_L9P_T1_DQS_34</text>
<text x="243.9" y="91.4">DQ7</text>
<text x="243.9" y="94.2">DQ8</text>
<text x="272.9" y="94.2">BA0</text>
<text x="273.2" y="91.4">A15</text>
<text x="24.8" y="99.8">IO_L10N_T1_34</text>
<text x="24.9" y="97">IO_L10P_T1_34</text>
<text x="243.9" y="99.8">DQ10</text>
<text x="243.9" y="97">DQ9</text>
<text x="272.9" y="97">BA1</text>
<text x="272.9" y="99.8">BA2</text>
<text x="16.1" y="105.5">IO_L11N_T1_SRCC_34</text>
<text x="16.3" y="102.7">IO_L11P_T1_SRCC_34</text>
<text x="243.9" y="102.7">DQ11</text>
<text x="243.9" y="105.5">DQ12</text>
<text x="272.3" y="105.5">ODT</text>
<text x="15.7" y="111.1">IO_L12N_T1_MRCC_34</text>
<text x="15.8" y="108.3">IO_L12P_T1_MRCC_34</text>
<text x="15.8" y="113.9">IO_L13P_T2_MRCC_34</text>
<text x="243.9" y="111.1">DQ14</text>
<text x="243.9" y="113.9">DQ15</text>
<text x="243.9" y="108.3">DQ13</text>
<text x="270.9" y="111.1">VDD1</text>
<text x="270.9" y="113.9">VDD2</text>
<text x="15.7" y="116.8">IO_L13N_T2_MRCC_34</text>
<text x="16.3" y="119.6">IO_L14P_T2_SRCC_34</text>
<text x="243.9" y="119.6">UDQS</text>
<text x="270.9" y="119.6">VDD4</text>
<text x="270.9" y="116.8">VDD3</text>
<text x="16.1" y="122.4">IO_L14N_T2_SRCC_34</text>
<text x="18" y="125.2">IO_L15P_T2_DQS_34</text>
<text x="243.9" y="122.4">UDQS#</text>
<text x="270.9" y="122.4">VDD5</text>
<text x="270.9" y="125.2">VDD6</text>
<text x="17.8" y="128">IO_L15N_T2_DQS_34</text>
<text x="24.9" y="130.8">IO_L16P_T2_34</text>
<text x="243.9" y="130.8">LDQS#</text>
<text x="243.9" y="128">LDQS</text>
<text x="270.9" y="128">VDD7</text>
<text x="270.9" y="130.8">VDD8</text>
<text x="24.8" y="133.7">IO_L16N_T2_34</text>
<text x="24.9" y="136.5">IO_L17P_T2_34</text>
<text x="243.9" y="136.5">UDM</text>
<text x="270.9" y="133.7">VDD9</text>
<text x="24.8" y="139.3">IO_L17N_T2_34</text>
<text x="24.9" y="142.1">IO_L18P_T2_34</text>
<text x="243.9" y="139.3">LDM</text>
<text x="271.2" y="139.3">VSS1</text>
<text x="271.2" y="142.1">VSS2</text>
<text x="24.8" y="144.9">IO_L18N_T2_34</text>
<text x="24.9" y="147.8">IO_L19P_T3_34</text>
<text x="243.9" y="147.8">VDDQ1</text>
<text x="271.2" y="144.9">VSS3</text>
<text x="271.2" y="147.8">VSS4</text>
<text x="16.5" y="150.6">IO_L19N_T3_VREF_34</text>
<text x="24.9" y="153.4">IO_L20P_T3_34</text>
<text x="243.9" y="150.6">VDDQ2</text>
<text x="243.9" y="153.4">VDDQ3</text>
<text x="271.2" y="150.6">VSS5</text>
<text x="271.2" y="153.4">VSS6</text>
<text x="17.8" y="161.9">IO_L21N_T3_DQS_34</text>
<text x="18" y="159">IO_L21P_T3_DQS_34</text>
<text x="24.8" y="156.2">IO_L20N_T3_34</text>
<text x="243.9" y="156.2">VDDQ4</text>
<text x="243.9" y="159">VDDQ5</text>
<text x="243.9" y="161.9">VDDQ6</text>
<text x="271.2" y="156.2">VSS7</text>
<text x="271.2" y="159">VSS8</text>
<text x="271.2" y="161.9">VSS9</text>
<text x="24.8" y="167.5">IO_L22N_T3_34</text>
<text x="24.9" y="164.7">IO_L22P_T3_34</text>
<text x="243.9" y="164.7">VDDQ7</text>
<text x="243.9" y="167.5">VDDQ8</text>
<text x="269.7" y="164.7">VSS10</text>
<text x="269.7" y="167.5">VSS11</text>
<text x="24.8" y="173.1">IO_L23N_T3_34</text>
<text x="24.9" y="170.3">IO_L23P_T3_34</text>
<text x="243.9" y="170.3">VDDQ9</text>
<text x="269.7" y="170.3">VSS12</text>
<text x="24.8" y="178.8">IO_L24N_T3_34</text>
<text x="24.9" y="176">IO_L24P_T3_34</text>
<text x="243.9" y="176">NC1</text>
<text x="243.9" y="178.8">NC2</text>
<text x="269.2" y="178.8">VSSQ2</text>
<text x="269.2" y="176">VSSQ1</text>
<text x="25.8" y="181.6">IO_25_VRP_34</text>
<text x="243.9" y="181.6">NC3</text>
<text x="243.9" y="184.4">NC4</text>
<text x="269.2" y="184.4">VSSQ4</text>
<text x="269.2" y="181.6">VSSQ3</text>
<text x="269.2" y="187.2">VSSQ5</text>
<text x="269.2" y="190.1">VSSQ6</text>
<text x="243.9" y="195.7">VREFCA</text>
<text x="269.2" y="192.9">VSSQ7</text>
<text x="269.2" y="195.7">VSSQ8</text>
<text x="269.2" y="198.5">VSSQ9</text>
<text x="243.9" y="204.2">VREFDQ</text>
<text x="274.2" y="204.2">ZQ</text>
</g>
<g font-size="2">
<text x="45.1" y="2.1">5</text>
<text x="129.7" y="2.1">4</text>
<text x="214.3" y="2.1">3</text>
<text x="298.9" y="2.1">2</text>
<text x="383.4" y="2.1">1</text>
<text x=".7" y="38.1">D</text>
<text x="426.4" y="38.1">D</text>
<text x=".7" y="105.1">C</text>
<text x="426.4" y="105.1">C</text>
<text x=".7" y="172.1">B</text>
<text x="426.4" y="172.1">B</text>
<text x=".7" y="239">A</text>
<text x="426.4" y="239">A</text>
<text x="45.1" y="272.8">5</text>
<text x="129.7" y="272.8">4</text>
<text x="214.3" y="272.8">3</text>
<text x="298.9" y="272.8">2</text>
<text x="383.4" y="272.8">1</text>
</g>
</svg>
